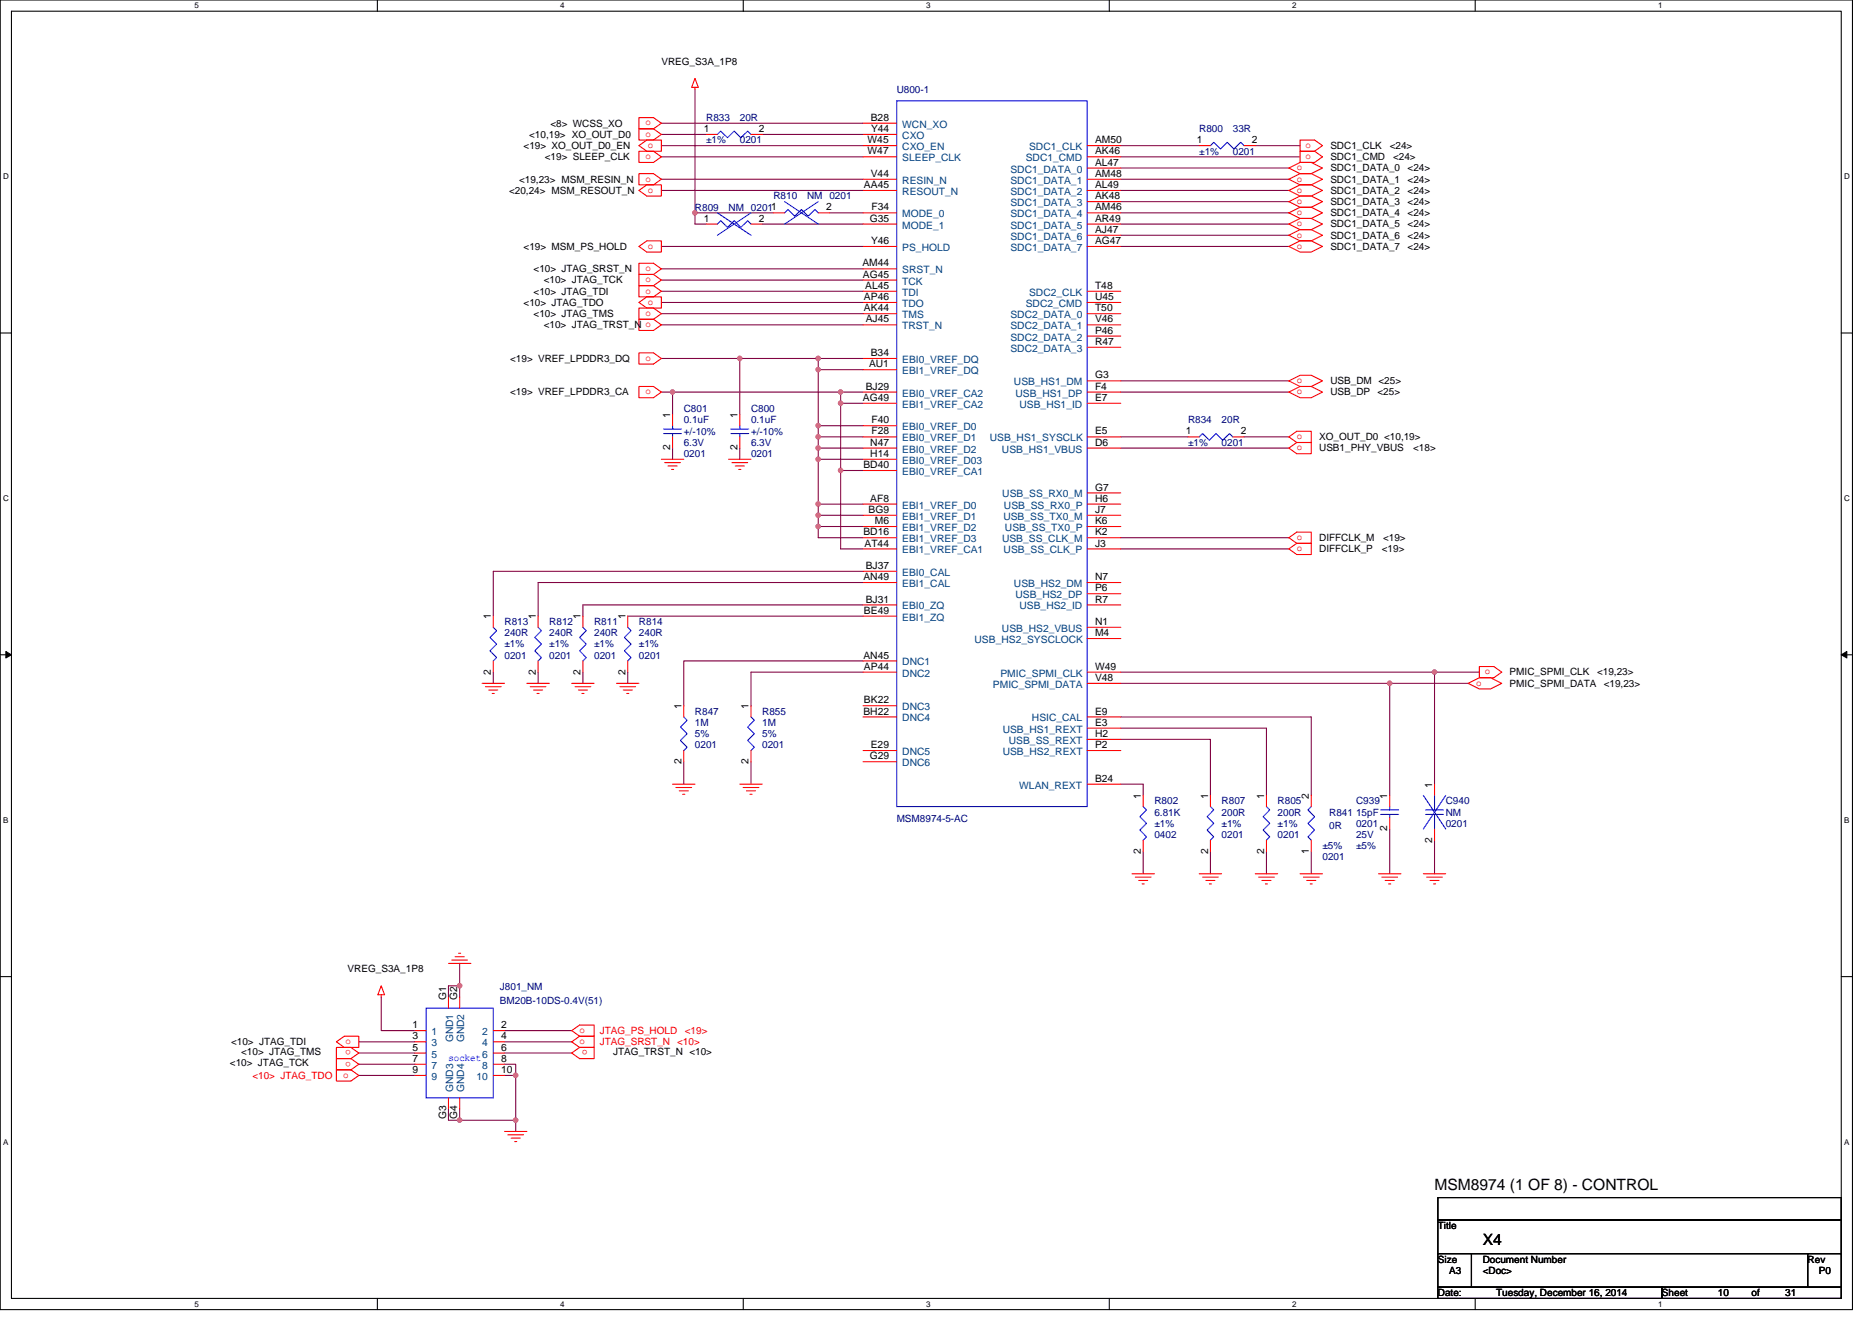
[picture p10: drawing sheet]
<svg xmlns="http://www.w3.org/2000/svg" width="297mm" height="210mm" viewBox="0 0 297 210" stroke-linecap="round" stroke-linejoin="round" font-family="sans-serif">
<path d="M0 0h293.9v207.9h-293.9zM1.8 1.8h290.4v204.3h-290.4z" fill="none" stroke="#000" stroke-width=".17"/>
<g fill="#fff">
<path d="M30.8 .2h.7v1.4h-.7z"/>
<path d="M30.8 206.3h.7v1.4h-.7z"/>
</g>
<path d="M59.9 0v1.8M59.9 206.1v1.8" fill="none" stroke="#000" stroke-width=".17"/>
<g fill="#fff">
<path d="M88.9 .2h.7v1.4h-.7z"/>
<path d="M88.9 206.3h.7v1.4h-.7z"/>
</g>
<path d="M117.9 0v1.8M117.9 206.1v1.8" fill="none" stroke="#000" stroke-width=".17"/>
<g fill="#fff">
<path d="M147 .2h.7v1.4h-.7z"/>
<path d="M147 206.3h.7v1.4h-.7z"/>
</g>
<path d="M176 0v1.8M176 206.1v1.8" fill="none" stroke="#000" stroke-width=".17"/>
<g fill="#fff">
<path d="M205 .2h.7v1.4h-.7z"/>
<path d="M205 206.3h.7v1.4h-.7z"/>
</g>
<path d="M234.1 0v1.8M234.1 206.1v1.8" fill="none" stroke="#000" stroke-width=".17"/>
<g fill="#fff">
<path d="M263.1 .2h.7v1.4h-.7z"/>
<path d="M263.1 206.3h.7v1.4h-.7z"/>
<path d="M.5 27.3h.9v1.4h-.9z"/>
<path d="M292.6 27.3h.9v1.4h-.9z"/>
<path d="M.5 78.4h.9v1.4h-.9z"/>
<path d="M292.6 78.4h.9v1.4h-.9z"/>
</g>
<path d="M0 52.9h1.8M292.2 52.9h1.7" fill="none" stroke="#000" stroke-width=".17"/>
<g fill="#fff">
<path d="M.5 129.5h.8v1.4h-.8z"/>
<path d="M292.6 129.5h.9v1.4h-.9z"/>
</g>
<path d="M0 103.9h1.8M292.2 103.9h1.7" fill="none" stroke="#000" stroke-width=".17"/>
<path d="M.9 103.4l.9 .5-.9 .5zM292.2 103.9l.8-.5v1z" fill="#000" stroke="#000" stroke-width=".16"/>
<g fill="#fff">
<path d="M.5 180.5h.8v1.4h-.8z"/>
<path d="M292.6 180.5h.9v1.4h-.9z"/>
</g>
<path d="M0 155h1.8M292.2 155h1.7M228.2 190.1h64v3.5h-64zM228.2 193.6h64v5.4h-64zM228.2 199h5.3v5.3h-5.3zM233.5 199h53.3v5.3h-53.3zM286.8 199h5.4v5.3h-5.4zM228.2 204.3h35.5v1.8h-35.5zM263.7 204.3h28.5v1.8h-28.5z" fill="none" stroke="#000" stroke-width=".17"/>
<g fill="none" stroke="#800040" stroke-width=".17">
<path d="M104.9 19.6h32M110.3 14.2v19.6M104.9 23.1h32M104.9 24.9h32M104.9 28.4h32M104.9 30.2h32M104.9 39.1h32M104.9 21.3h7.2M110.3 33.8v1.8h1.8M110.3 33.8h12.4M120.9 35.6h16M120.9 21.3h16"/>
<path d="M131.6 33.8h5.3M177.8 24.9h28.5M177.8 23.1h12.5M177.8 26.7h26.7M177.8 28.4h26.7M177.8 30.2h26.7M177.8 32h26.7M177.8 33.8h26.7M177.8 35.6h26.7M177.8 37.3h26.7M177.8 39.1h26.7M199.2 23.1h7.1"/>
<path d="M104.9 42.7h32M104.9 44.5h32M104.9 46.2h32M104.9 48h32M104.9 49.8h32M104.9 51.6h32M104.9 56.9h12.5M117.4 56.9v8.9M117.4 56.9h12.4M129.8 56.9v1.8M129.8 58.7v8.9M129.8 56.9h7.1"/>
<path d="M129.8 58.7h7.1M104.9 62.2h1.8M106.7 71.1v1.8M106.7 62.2v3.6M106.7 62.2h26.7M117.4 71.1v1.8M129.8 67.6v1.7M129.8 69.3v1.8M129.8 71.1v1.8M129.8 72.9v7.1M129.8 67.6h7.1M129.8 69.3h7.1"/>
<path d="M129.8 71.1h7.1M129.8 72.9h7.1M133.4 62.2h3.5M133.4 64h3.5M133.4 74.7h3.5M133.4 62.2v1.8M133.4 74.7v12.4h3.5M133.4 64v10.7M177.8 69.3h10.7M177.8 60.5h26.7M177.8 62.2h26.7M177.8 71.1h26.7"/>
<path d="M197.4 69.3h7.1M99.6 97.8h37.3M129.8 80v1.8M129.8 81.8v1.8M129.8 83.6v1.7h7.1M129.8 80h7.1M129.8 81.8h7.1M129.8 83.6h7.1M136.9 96h-44.4v1.8M136.9 92.5h-51.5v5.3M136.9 90.7h-58.6v7.1M177.8 87.1h26.7"/>
<path d="M177.8 85.3h26.7M78.3 106.7v1.8M85.4 106.7v1.8M92.5 106.7v1.8M99.6 106.7v1.8M136.9 104.9h-28.4v7.1M136.9 106.7h-17.7v5.3M177.8 113.8h30.3v12.4M177.8 106.7h49.8M177.8 115.6h23.2v10.6M177.8 108.5h42.7M177.8 117.3h14.3v8.9"/>
<path d="M220.5 108.5v17.7M220.5 108.5h12.5M227.6 106.7h7.1M227.6 106.7v17.8M108.5 120.9v3.6M119.2 120.9v3.6M177.8 124.5h3.6v1.7M181.4 135.1v3.6M192.1 135.1v3.6M201 135.1v3.6M208.1 135.1v3.6M220.5 131.6v7.1"/>
<path d="M227.6 133.3v5.4M60.5 158.2v5.4h5.3M72.9 156.5v1.7M72.9 156.5h-1.7v1.7M72.9 152.9v3.6M56.9 170.7h8.9M56.9 165.4h8.9M56.9 168.9h8.9M56.9 167.1h8.9M71.2 176v1.8h1.7M72.9 176v1.8h8.9M80 167.1h10.7"/>
<path d="M80 163.6h10.7M80 165.4h10.7M80 170.7h1.8M80 168.9h1.8v1.8M81.8 177.8v1.8M81.8 170.7v7.1"/>
</g>
<g fill="#f0f" stroke="#f0f" stroke-width=".17">
<circle cx="227.6" cy="106.7" r=".35"/>
<circle cx="110.3" cy="33.8" r=".35"/>
<circle cx="129.8" cy="56.9" r=".35"/>
<circle cx="129.8" cy="58.7" r=".35"/>
<circle cx="129.8" cy="67.6" r=".35"/>
<circle cx="129.8" cy="69.3" r=".35"/>
<circle cx="129.8" cy="71.1" r=".35"/>
<circle cx="129.8" cy="80" r=".35"/>
<circle cx="129.8" cy="72.9" r=".35"/>
<circle cx="129.8" cy="81.8" r=".35"/>
<circle cx="129.8" cy="83.6" r=".35"/>
<circle cx="117.4" cy="56.9" r=".35"/>
<circle cx="133.4" cy="64" r=".35"/>
<circle cx="133.4" cy="74.7" r=".35"/>
<circle cx="133.4" cy="62.2" r=".35"/>
<circle cx="106.7" cy="62.2" r=".35"/>
<circle cx="72.9" cy="156.5" r=".35"/>
<circle cx="220.5" cy="108.4" r=".35"/>
<circle cx="72.9" cy="177.8" r=".35"/>
<circle cx="81.8" cy="177.8" r=".35"/>
<circle cx="81.8" cy="170.7" r=".35"/>
</g>
<g fill="none" stroke="#f00" stroke-width=".17">
<path d="M101.4 18.7h2.3l1.2 .9-1.2 .8h-2.3zM110.3 12.4l.5 1.5h-1.1zM110.3 13.9v.3M136.9 19.6h5.4M101.4 23.1l1.2-.9h2.3v1.8h-2.3zM101.4 30.2l1.2-.9h2.3v1.8h-2.3zM101.4 39.1l1.2-.9h2.3v1.8h-2.3zM101.4 20.4h2.3l1.2 .9-1.2 .9h-2.3zM101.4 24h2.3l1.2 .9-1.2 .9h-2.3zM101.4 27.6h2.3l1.2 .8-1.2 .9h-2.3zM112.1 21.3h1.7M112.1 35.6h1.7"/>
<path d="M119.2 21.3h1.7M119.2 35.6h1.7M122.7 33.8h1.8M129.8 33.8h1.8M136.9 21.3h5.4M136.9 23.1h5.4M136.9 24.9h5.4M136.9 28.4h5.4M136.9 30.2h5.4M136.9 33.8h5.4M136.9 35.6h5.4M136.9 39.1h5.4"/>
<path d="M172.5 23.1h5.3M172.5 24.9h5.3M172.5 26.7h5.3M172.5 28.4h5.3M172.5 30.2h5.3M172.5 32h5.3M172.5 33.8h5.3M172.5 35.6h5.3M172.5 37.3h5.3M172.5 39.1h5.3M190.3 23.1h1.8M197.4 23.1h1.8"/>
<path d="M204.5 26.7l1.8-.9h1.8l1.7 .9-1.7 .9h-1.8zM204.5 28.4l1.8-.8h1.8l1.7 .8-1.7 .9h-1.8zM204.5 30.2l1.8-.9h1.8l1.7 .9-1.7 .9h-1.8zM204.5 32l1.8-.9h1.8l1.7 .9-1.7 .9h-1.8zM204.5 33.8l1.8-.9h1.8l1.7 .9-1.7 .9h-1.8zM204.5 37.3l1.8-.9h1.8l1.7 .9-1.7 .9h-1.8zM204.5 35.6l1.8-.9h1.8l1.7 .9-1.7 .8h-1.8zM204.5 39.1l1.8-.9h1.8l1.7 .9-1.7 .9h-1.8zM206.3 22.2h2.3l1.2 .9-1.2 .9h-2.3zM206.3 24h2.3l1.2 .9-1.2 .9h-2.3zM101.4 48l1.2-.9h2.3v1.8h-2.3zM101.4 41.8h2.3l1.2 .9-1.2 .9h-2.3z"/>
<path d="M101.4 45.3h2.3l1.2 .9-1.2 .9h-2.3zM101.4 50.7h2.3l1.2 .9-1.2 .9h-2.3zM101.4 48.9h2.3l1.2 .9-1.2 .9h-2.3zM101.4 56h2.3l1.2 .9-1.2 .9h-2.3zM103.7 43.6h-2.3v1.7h2.3M103.7 43.6l1.2 .8-1.2 .9M136.9 42.7h5.4M136.9 44.4h5.4M136.9 46.2h5.4M136.9 48h5.4M136.9 49.8h5.4M136.9 51.6h5.4"/>
<path d="M136.9 56.9h5.4M136.9 58.7h5.4M172.5 46.2h5.3M172.5 48h5.3M172.5 49.8h5.3M172.5 51.6h5.3M172.5 53.3h5.3M172.5 55.1h5.3M101.4 61.3h2.3l1.2 .9-1.2 .9h-2.3zM104.9 72.9h3.6M105.5 73.4h2.5M106 74h1.4"/>
<path d="M106.5 74.5h.4M106.7 65.8v1.8M106.7 69.3v1.8M115.6 72.9h3.6M116.1 73.4h2.5M116.7 74h1.4M117.2 74.5h.4M117.4 65.8v1.8M117.4 69.3v1.8M136.9 62.2h5.4M136.9 64h5.4M136.9 67.6h5.4"/>
<path d="M136.9 69.3h5.4M136.9 71.1h5.4M136.9 72.9h5.4M136.9 74.7h5.4M172.5 60.5h5.3M172.5 62.2h5.3M172.5 64h5.3M172.5 69.3h5.3M172.5 71.1h5.3M172.5 78.2h5.3M188.5 69.3h1.8M195.6 69.3h1.8"/>
<path d="M204.5 60.5l1.8-.9h1.8l1.7 .9-1.7 .8h-1.8zM204.5 62.2l1.8-.9h1.8l1.7 .9-1.7 .9h-1.8zM204.5 69.3l1.3-.8h2.3v1.7h-2.3zM204.5 71.1l1.3-.9h2.3v1.8h-2.3zM78.3 97.8v1.8M85.4 97.8v1.8M92.5 97.8v1.8M99.6 97.8v1.8M136.9 80h5.4M136.9 81.8h5.4M136.9 83.6h5.4M136.9 85.3h5.4"/>
<path d="M136.9 87.1h5.4M136.9 90.7h5.4M136.9 92.5h5.4M136.9 96h5.4M136.9 97.8h5.4M172.5 80h5.3M172.5 81.8h5.3M172.5 83.6h5.3M172.5 85.3h5.3M172.5 87.1h5.3M172.5 92.5h5.3M172.5 94.2h5.3"/>
<path d="M172.5 96h5.3M172.5 99.6h5.3M204.5 85.3l1.3-.8h2.3v1.7h-2.3zM204.5 87.1l1.3-.9h2.3v1.8h-2.3zM76.5 108.5h3.5M77 109h2.5M77.6 109.5h1.4M78.1 110.1h.3M78.3 104.9v1.8M83.6 108.5h3.6M84.1 109h2.5M84.7 109.5h1.4"/>
<path d="M85.2 110.1h.4M85.4 104.9v1.8M90.7 108.5h3.6M91.2 109h2.5M91.8 109.5h1.4M92.3 110.1h.4M92.5 104.9v1.8M97.8 108.5h3.6M98.4 109h2.5M98.9 109.5h1.4M99.4 110.1h.4M99.6 104.9v1.8"/>
<path d="M108.5 112v1.8M108.5 119.1v1.8M119.2 112v1.8M119.2 119.1v1.8M136.9 104.9h5.4M136.9 106.7h5.4M136.9 112h5.4M136.9 113.8h5.4M136.9 119.1h5.4M172.5 101.3h5.3M172.5 106.7h5.3M172.5 108.5h5.3"/>
<path d="M172.5 113.8h5.3M172.5 115.6h5.3M172.5 117.3h5.3M172.5 119.1h5.3M233 108.5l1.7-.9h1.8l1.8 .9-1.8 .8h-1.8zM234.7 105.8h2.3l1.3 .9-1.3 .9h-2.3zM106.7 124.5h3.6M107.2 125h2.5M107.8 125.5h1.4M108.3 126.1h.4M117.4 124.5h3.5M117.9 125h2.5"/>
<path d="M118.4 125.5h1.5M119 126.1h.3M136.9 120.9h5.4M172.5 124.5h5.3M179.6 138.7h3.6M180.1 139.2h2.5M180.7 139.7h1.4M181.4 126.2v1.8M181.4 133.3v1.8M190.3 138.7h3.5M190.8 139.2h2.5M191.3 139.7h1.5"/>
<path d="M192.1 126.2v1.8M192.1 133.3v1.8M199.2 138.7h3.5M199.7 139.2h2.5M200.2 139.7h1.5M201 126.2v1.8M201 133.3v1.8M206.3 138.7h3.5M206.8 139.2h2.5M207.3 139.7h1.5M208.1 133.3v1.8M208.1 126.2v1.8"/>
<path d="M218.7 138.7h3.6M219.3 139.2h2.5M219.8 139.7h1.4M220.5 126.2v1.8M220.5 129.8v1.8M225.8 138.7h3.6M226.4 139.2h2.5M226.9 139.7h1.4M227.6 124.5v1.7M227.6 131.6v1.7M60.5 156.5l.5 1.4h-1zM60.5 157.9v.3"/>
<path d="M71.2 152.9h3.5M71.2 158.2v1.8M71.7 152.4h2.5M72.2 151.8h1.5M72.8 151.3h.3M72.9 158.2v1.8M181.2 140.3h.4M191.9 140.3h.3M200.8 140.3h.3M207.9 140.3h.3M220.3 140.3h.4M227.5 140.3h.3"/>
<path d="M53.4 165.4l1.2-.9h2.3v1.7h-2.3zM53.4 166.2h2.3l1.2 .9-1.2 .9h-2.3zM53.4 169.8h2.3l1.2 .9-1.2 .9h-2.3zM55.7 168l1.2 .9-1.2 .9M55.7 168h-2.3v1.8h2.3M65.8 163.6h1.8M65.8 165.4h1.8M65.8 167.1h1.8M65.8 168.9h1.8M65.8 170.7h1.8M71.2 174.2v1.8M72.9 174.2v1.8"/>
<path d="M78.3 163.6h1.7M78.3 165.4h1.7M78.3 167.1h1.7M78.3 168.9h1.7M78.3 170.7h1.7M80 179.6h3.6M90.7 167.1l1.3-.9h2.3v1.8h-2.3zM90.7 163.6l1.3-.9h2.3v1.8h-2.3zM92 164.5l-1.3 .9 1.3 .8M92 164.5h2.3v1.7h-2.3M80.6 180.1h2.5M81.1 180.6h1.4"/>
<path d="M81.7 181.2h.3"/>
</g>
<g fill="none" stroke="#00f" stroke-width=".17">
<path d="M142.3 16h30.2v112h-30.2zM113.8 33.8l5.4 3.5M113.8 21.3l.6-.5 1 1.1 1.1-1.1 1.1 1.1 1-1.1 .6 .5M113.8 35.6l.6-.6 1 1.1 1.1-1.1 1.1 1.1 1-1.1 .6 .6M119.2 33.8l-5.4 3.5M124.5 32l5.3 3.6M124.5 33.8l.5-.5 1.1 1 1.1-1 1 1 1.1-1 .5 .5M129.8 32l-5.3 3.6M192.1 23.1l.5-.5 1.1 1 1-1 1.1 1 1.1-1 .5 .5M105.3 68.1h2.8M105.3 68.8h2.8M106.7 67.6v.5"/>
<path d="M106.7 68.8v.5M116 68.1h2.8M116 68.8h2.8M117.4 67.6v.5M117.4 68.8v.5M190.3 69.3l.5-.5 1.1 1.1 1.1-1.1 1 1.1 1.1-1.1 .5 .5M78.3 99.6l.5 .5-1.1 1.1 1.1 1-1.1 1.1 1.1 1.1-.5 .5M85.4 99.6l.5 .5-1 1.1 1 1-1 1.1 1 1.1-.5 .5M92.5 99.6l.5 .5-1 1.1 1 1-1 1.1 1 1.1-.5 .5M99.6 99.6l.5 .5-1 1.1 1 1-1 1.1 1 1.1-.5 .5M108.5 113.8l.5 .5-1 1.1 1 1.1-1 1 1 1.1-.5 .5M119.2 113.8l.5 .5-1.1 1.1 1.1 1.1-1.1 1 1.1 1.1-.5 .5"/>
<path d="M181.4 128l.5 .5-1 1.1 1 1.1-1 1 1 1.1-.5 .6M192.1 128l.5 .5-1.1 1.1 1.1 1.1-1.1 1 1.1 1.1-.5 .6M201 128l.5 .5-1.1 1.1 1.1 1.1-1.1 1 1.1 1.1-.5 .6M208.1 128l-.6 .5 1.1 1.1-1.1 1.1 1.1 1-1.1 1.1 .6 .5M219.1 128.5h2.8M219.1 129.3h2.8M220.5 128v.5M220.5 129.3v.5M225.8 126.2l3.6 5.4M226.2 128.5h2.8M226.2 129.3h2.8M227.6 126.2v2.3"/>
<path d="M227.6 129.3v2.3M229.4 126.2l-3.6 5.4M67.6 160h10.7v14.2h-10.7z"/>
</g>
<g font-size="2.5">
<text x="227.6" y="188.9">MSM8974 (1 OF 8) - CONTROL</text>
<text x="235.3" y="197.6">X4</text>
</g>
<g font-size="1.6">
<text x="104.9" y="10.3">VREG_S3A_1P8</text>
<text x="83.1" y="23.6">&lt;19&gt; XO_OUT_D0_EN</text>
<text x="84" y="21.9">&lt;10,19&gt; XO_OUT_D0</text>
<text x="87.3" y="20.1">&lt;8&gt; WCSS_XO</text>
<text x="111.7" y="21">1</text>
<text x="120.4" y="21">2</text>
<text x="137.7" y="22.7">W45</text>
<text x="138.2" y="19.2">B28</text>
<text x="138.2" y="21">Y44</text>
<text x="173.8" y="22.7">AM50</text>
<text x="189.9" y="22.7">1</text>
<text x="198.6" y="22.7">2</text>
<text x="211.1" y="23.6">SDC1_CLK</text>
<text x="220.5" y="23.6">&lt;24&gt;</text>
<text x="82.4" y="29">&lt;19,23&gt; MSM_RESIN_N</text>
<text x="86.4" y="25.4">&lt;19&gt; SLEEP_CLK</text>
<text x="137.1" y="29.8">AA45</text>
<text x="137.7" y="24.5">W47</text>
<text x="138.2" y="28.1">V44</text>
<text x="173.8" y="24.5">AK46</text>
<text x="173.8" y="26.3">AL47</text>
<text x="173.8" y="28.1">AM48</text>
<text x="173.8" y="29.8">AL49</text>
<text x="211.1" y="25.4">SDC1_CMD</text>
<text x="211.1" y="27.2">SDC1_DATA_0</text>
<text x="211.1" y="29">SDC1_DATA_1</text>
<text x="221" y="25.4">&lt;24&gt;</text>
<text x="223.3" y="27.2">&lt;24&gt;</text>
<text x="223.3" y="29">&lt;24&gt;</text>
<text x="80.8" y="30.8">&lt;20,24&gt; MSM_RESOUT_N</text>
<text x="111.7" y="35.2">1</text>
<text x="120.4" y="35.2">2</text>
<text x="131.1" y="33.4">2</text>
<text x="138" y="35.2">G35</text>
<text x="138.3" y="33.4">F34</text>
<text x="173.8" y="31.6">AK48</text>
<text x="173.8" y="33.4">AM46</text>
<text x="173.8" y="35.2">AR49</text>
<text x="211.1" y="30.8">SDC1_DATA_2</text>
<text x="211.1" y="32.5">SDC1_DATA_3</text>
<text x="211.1" y="34.3">SDC1_DATA_4</text>
<text x="223.3" y="30.8">&lt;24&gt;</text>
<text x="223.3" y="32.5">&lt;24&gt;</text>
<text x="223.3" y="34.3">&lt;24&gt;</text>
<text x="83.1" y="39.6">&lt;19&gt; MSM_PS_HOLD</text>
<text x="138.2" y="38.7">Y46</text>
<text x="173.8" y="37">AJ47</text>
<text x="173.8" y="38.7">AG47</text>
<text x="211.1" y="37.9">SDC1_DATA_6</text>
<text x="211.1" y="36.1">SDC1_DATA_5</text>
<text x="211.1" y="39.6">SDC1_DATA_7</text>
<text x="223.3" y="37.9">&lt;24&gt;</text>
<text x="223.3" y="36.1">&lt;24&gt;</text>
<text x="223.3" y="39.6">&lt;24&gt;</text>
<text x="84.7" y="43.2">&lt;10&gt; JTAG_SRST_N</text>
<text x="84.7" y="46.8">&lt;10&gt; JTAG_TDI</text>
<text x="86.3" y="45">&lt;10&gt; JTAG_TCK</text>
<text x="136.8" y="42.3">AM44</text>
<text x="136.9" y="44.1">AG45</text>
<text x="137.1" y="47.6">AP46</text>
<text x="137.3" y="45.8">AL45</text>
<text x="173.8" y="47.6">U45</text>
<text x="173.8" y="45.8">T48</text>
<text x="83.1" y="48.5">&lt;10&gt; JTAG_TDO</text>
<text x="84.7" y="50.3">&lt;10&gt; JTAG_TMS</text>
<text x="86.3" y="52.1">&lt;10&gt; JTAG_TRST_N o</text>
<text x="137.1" y="49.4">AK44</text>
<text x="137.4" y="51.2">AJ45</text>
<text x="173.8" y="49.4">T50</text>
<text x="173.8" y="51.2">V46</text>
<text x="173.8" y="53">P46</text>
<text x="80.9" y="57.4">&lt;19&gt; VREF_LPDDR3_DQ</text>
<text x="137.9" y="58.3">AU1</text>
<text x="138.2" y="56.5">B34</text>
<text x="173.8" y="54.7">R47</text>
<text x="80.9" y="62.8">&lt;19&gt; VREF_LPDDR3_CA</text>
<text x="136.9" y="63.6">AG49</text>
<text x="137.4" y="61.8">BJ29</text>
<text x="173.8" y="61.8">F4</text>
<text x="173.8" y="60.1">G3</text>
<text x="173.8" y="63.6">E7</text>
<text x="211.1" y="61">USB_DM &lt;25&gt;</text>
<text x="211.1" y="62.8">USB_DP</text>
<text x="218.6" y="62.8">&lt;25&gt;</text>
<text x="106.3" y="71.5" transform="rotate(-90 106.3 71.5)">2</text>
<text x="106.3" y="66.3" transform="rotate(-90 106.3 66.3)">1</text>
<text x="117" y="71.5" transform="rotate(-90 117 71.5)">2</text>
<text x="117" y="66.3" transform="rotate(-90 117 66.3)">1</text>
<text x="138.1" y="70.7">N47</text>
<text x="138.3" y="67.2">F40</text>
<text x="138.3" y="69">F28</text>
<text x="173.8" y="70.7">D6</text>
<text x="173.8" y="69">E5</text>
<text x="188.1" y="69">1</text>
<text x="196.9" y="69">2</text>
<text x="209.3" y="69.9">XO_OUT_D0 &lt;10,19&gt;</text>
<text x="209.3" y="71.6">USB1_PHY_VBUS</text>
<text x="224.2" y="71.6">&lt;18&gt;</text>
<text x="137" y="74.3">BD40</text>
<text x="138.1" y="72.5">H14</text>
<text x="173.8" y="77.9">G7</text>
<text x="137.8" y="81.4">BG9</text>
<text x="138.1" y="79.6">AF8</text>
<text x="138.8" y="83.2">M6</text>
<text x="173.8" y="83.2">K6</text>
<text x="173.8" y="81.4">J7</text>
<text x="173.8" y="79.6">H6</text>
<text x="137" y="85">BD16</text>
<text x="137.2" y="86.7">AT44</text>
<text x="173.8" y="86.7">J3</text>
<text x="173.8" y="85">K2</text>
<text x="209.3" y="85.9">DIFFCLK_M</text>
<text x="209.3" y="87.7">DIFFCLK_P</text>
<text x="219.3" y="87.7">&lt;19&gt;</text>
<text x="219.5" y="85.9">&lt;19&gt;</text>
<text x="137" y="92.1">AN49</text>
<text x="137.4" y="90.3">BJ37</text>
<text x="137.4" y="95.6">BJ31</text>
<text x="173.8" y="93.9">P6</text>
<text x="173.8" y="92.1">N7</text>
<text x="173.8" y="95.6">R7</text>
<text x="77.9" y="98.3" transform="rotate(-90 77.9 98.3)">1</text>
<text x="85" y="98.3" transform="rotate(-90 85 98.3)">1</text>
<text x="92.1" y="98.3" transform="rotate(-90 92.1 98.3)">1</text>
<text x="99.2" y="98.3" transform="rotate(-90 99.2 98.3)">1</text>
<text x="137.1" y="97.4">BE49</text>
<text x="173.8" y="99.2">N1</text>
<text x="173.8" y="101">M4</text>
<text x="77.9" y="107.1" transform="rotate(-90 77.9 107.1)">2</text>
<text x="85" y="107.1" transform="rotate(-90 85 107.1)">2</text>
<text x="92.1" y="107.1" transform="rotate(-90 92.1 107.1)">2</text>
<text x="99.2" y="107.1" transform="rotate(-90 99.2 107.1)">2</text>
<text x="137" y="104.5">AN45</text>
<text x="137.1" y="106.3">AP44</text>
<text x="173.8" y="106.3">W49</text>
<text x="239.5" y="107.2">PMIC_SPMI_CLK</text>
<text x="253.4" y="107.2">&lt;19,23&gt;</text>
<text x="108.1" y="112.5" transform="rotate(-90 108.1 112.5)">1</text>
<text x="118.8" y="112.5" transform="rotate(-90 118.8 112.5)">1</text>
<text x="137" y="113.4">BH22</text>
<text x="137.1" y="111.6">BK22</text>
<text x="173.8" y="113.4">E9</text>
<text x="173.8" y="108.1">V48</text>
<text x="239.5" y="109">PMIC_SPMI_DATA</text>
<text x="254.5" y="109">&lt;19,23&gt;</text>
<text x="138.2" y="118.7">E29</text>
<text x="173.8" y="115.2">E3</text>
<text x="173.8" y="118.7">P2</text>
<text x="173.8" y="117">H2</text>
<text x="108.1" y="121.3" transform="rotate(-90 108.1 121.3)">2</text>
<text x="118.8" y="121.3" transform="rotate(-90 118.8 121.3)">2</text>
<text x="138" y="120.5">G29</text>
<text x="173.8" y="124.1">B24</text>
<text x="227.2" y="125" transform="rotate(-90 227.2 125)">1</text>
<text x="181" y="126.8" transform="rotate(-90 181 126.8)">1</text>
<text x="191.7" y="126.8" transform="rotate(-90 191.7 126.8)">1</text>
<text x="200.6" y="126.8" transform="rotate(-90 200.6 126.8)">1</text>
<text x="207.7" y="126.8" transform="rotate(-90 207.7 126.8)">2</text>
<text x="220.1" y="132" transform="rotate(-90 220.1 132)">2</text>
<text x="220.1" y="126.8" transform="rotate(-90 220.1 126.8)">1</text>
<text x="181" y="135.5" transform="rotate(-90 181 135.5)">2</text>
<text x="191.7" y="135.5" transform="rotate(-90 191.7 135.5)">2</text>
<text x="200.6" y="135.5" transform="rotate(-90 200.6 135.5)">2</text>
<text x="207.7" y="135.5" transform="rotate(-90 207.7 135.5)">1</text>
<text x="227.2" y="133.7" transform="rotate(-90 227.2 133.7)">2</text>
<text x="55.2" y="154.3">VREG_S3A_1P8</text>
<text x="70.8" y="158.8" transform="rotate(-90 70.8 158.8)">G1</text>
<text x="72.6" y="158.8" transform="rotate(-90 72.6 158.8)">G2</text>
<text x="36.7" y="165.9">&lt;10&gt; JTAG_TDI</text>
<text x="38.3" y="167.5">&lt;10&gt; JTAG_TMS</text>
<text x="65.5" y="163.2">1</text>
<text x="65.5" y="165">3</text>
<text x="65.5" y="166.8">5</text>
<text x="79.5" y="163.2">2</text>
<text x="79.5" y="165">4</text>
<text x="79.5" y="166.8">6</text>
<text x="97.3" y="167.5">JTAG_TRST_N &lt;10&gt;</text>
<text x="36.5" y="169.3">&lt;10&gt; JTAG_TCK</text>
<text x="65.5" y="168.5">7</text>
<text x="65.5" y="170.3">9</text>
<text x="79.5" y="168.5">8</text>
<text x="79.5" y="170.3">10</text>
<text x="70.8" y="177.7" transform="rotate(-90 70.8 177.7)">G3</text>
<text x="72.6" y="177.7" transform="rotate(-90 72.6 177.7)">G4</text>
<text x="228.2" y="195.1">Title</text>
<text x="228.2" y="200.4">Size</text>
<text x="229.9" y="202.2">A3</text>
<text x="235.3" y="200.4">Document Number</text>
<text x="235.3" y="202.2">&lt;Doc&gt;</text>
<text x="286.8" y="200.4">Rev</text>
<text x="288.6" y="202.2">P0</text>
<text x="228.2" y="205.7">Date:</text>
<text x="237.4" y="205.7">Tuesday, December 16, 2014</text>
<text x="263.7" y="205.7">Sheet</text>
<text x="272.6" y="205.7">10</text>
<text x="277.9" y="205.7">of</text>
<text x="283.3" y="205.7">31</text>
</g>
<g font-size="1.6" fill="#000080">
<text x="142.3" y="14.8">U800-1</text>
<text x="112.1" y="19.2">R833</text>
<text x="112.1" y="22.8">±1%</text>
<text x="117.4" y="19.2">20R</text>
<text x="117.4" y="22.8">0201</text>
<text x="190.3" y="21">R800</text>
<text x="195.6" y="21">33R</text>
<text x="190.3" y="24.5">±1%</text>
<text x="195.6" y="24.5">0201</text>
<text x="110.3" y="33.4">R809</text>
<text x="115.6" y="33.4">NM 02011</text>
<text x="122.7" y="31.6">R810</text>
<text x="128.1" y="31.6">NM 0201</text>
<text x="108.5" y="65.4">C801</text>
<text x="119.2" y="65.4">C800</text>
<text x="108.5" y="67.2">0.1uF</text>
<text x="108.5" y="70.8">6.3V</text>
<text x="108.5" y="69">+/-10%</text>
<text x="119.2" y="67.2">0.1uF</text>
<text x="119.2" y="70.8">6.3V</text>
<text x="119.2" y="69">+/-10%</text>
<text x="188.5" y="67.2">R834</text>
<text x="188.5" y="70.8">±1%</text>
<text x="193.8" y="67.2">20R</text>
<text x="193.8" y="70.8">0201</text>
<text x="108.5" y="72.5">0201</text>
<text x="119.2" y="72.5">0201</text>
<text x="80" y="99.2">R813</text>
<text x="80" y="101">240R</text>
<text x="87.2" y="99.2">R812</text>
<text x="87.2" y="101">240R</text>
<text x="94.3" y="99.2">R811</text>
<text x="94.3" y="101">240R</text>
<text x="101.4" y="99.2">R814</text>
<text x="101.4" y="101">240R</text>
<text x="80" y="102.8">±1%</text>
<text x="80" y="104.5">0201</text>
<text x="87.2" y="102.8">±1%</text>
<text x="87.2" y="104.5">0201</text>
<text x="94.3" y="102.8">±1%</text>
<text x="94.3" y="104.5">0201</text>
<text x="101.4" y="102.8">±1%</text>
<text x="101.4" y="104.5">0201</text>
<text x="110.3" y="113.4">R847</text>
<text x="120.9" y="113.4">R855</text>
<text x="110.3" y="115.2">1M</text>
<text x="110.3" y="117">5%</text>
<text x="110.3" y="118.8">0201</text>
<text x="120.9" y="115.2">1M</text>
<text x="120.9" y="117">5%</text>
<text x="120.9" y="118.8">0201</text>
<text x="142.3" y="130.5">MSM8974-5-AC</text>
<text x="183.2" y="127.7">R802</text>
<text x="183.2" y="129.4">6.81K</text>
<text x="183.2" y="131.2">±1%</text>
<text x="193.8" y="127.7">R807</text>
<text x="193.8" y="129.4">200R</text>
<text x="193.8" y="131.2">±1%</text>
<text x="202.7" y="127.7">R805</text>
<text x="202.7" y="129.4">200R</text>
<text x="202.7" y="131.2">±1%</text>
<text x="210.9" y="129.4">R841</text>
<text x="210.9" y="131.6">0R</text>
<text x="215.2" y="127.7">C939</text>
<text x="215.2" y="129.4">15pF</text>
<text x="215.2" y="131.2">0201</text>
<text x="229.4" y="127.7">C940</text>
<text x="229.4" y="129.4">NM</text>
<text x="229.4" y="131.2">0201</text>
<text x="183.2" y="133">0402</text>
<text x="193.8" y="133">0201</text>
<text x="202.7" y="133">0201</text>
<text x="209.8" y="134.8">±5%</text>
<text x="209.8" y="136.5">0201</text>
<text x="215.2" y="133">25V</text>
<text x="215.2" y="134.8">±5%</text>
<text x="79.3" y="157.2">J801_NM</text>
<text x="79.3" y="159.3">BM20B-10DS-0.4V(51)</text>
</g>
<g font-size="1.6" fill="#f00">
<text x="102.4" y="21.7">o</text>
<text x="102.4" y="19.9">o</text>
<text x="102.8" y="23.5">o</text>
<text x="207.2" y="23.5">o</text>
<text x="102.4" y="25.3">o</text>
<text x="102.4" y="28.8">o</text>
<text x="205.8" y="27">o</text>
<text x="205.8" y="28.8">o</text>
<text x="207.2" y="25.3">o</text>
<text x="102.8" y="30.6">o</text>
<text x="205.8" y="30.6">o</text>
<text x="205.8" y="32.4">o</text>
<text x="205.8" y="34.1">o</text>
<text x="205.8" y="35.9">o</text>
<text x="102.8" y="39.5">o</text>
<text x="205.8" y="37.7">o</text>
<text x="205.8" y="39.5">o</text>
<text x="102.4" y="44.8">o</text>
<text x="102.4" y="43">o</text>
<text x="102.4" y="46.6">o</text>
<text x="102.4" y="50.1">o</text>
<text x="102.8" y="48.4">o</text>
<text x="102.4" y="57.3">o</text>
<text x="102.4" y="62.6">o</text>
<text x="205.8" y="60.8">o</text>
<text x="205.8" y="62.6">o</text>
<text x="205.8" y="69.7">o</text>
<text x="205.8" y="71.5">o</text>
<text x="205.8" y="85.7">o</text>
<text x="205.8" y="87.5">o</text>
<text x="235.6" y="107">o</text>
<text x="234.2" y="108.8">o</text>
<text x="54.8" y="165.7">o</text>
<text x="55.7" y="166.7" transform="rotate(180 55.7 166.7)">o</text>
<text x="92" y="165.7">o</text>
<text x="92" y="163.9">o</text>
<text x="93.2" y="166.7" transform="rotate(180 93.2 166.7)">o</text>
<text x="95.2" y="165.9">JTAG_SRST_N &lt;10&gt;</text>
<text x="95.2" y="164.1">JTAG_PS_HOLD</text>
<text x="108.7" y="164.1">&lt;19&gt;</text>
<text x="40" y="171.2">&lt;10&gt; JTAG_TDO</text>
<text x="54.4" y="171">o</text>
<text x="55.7" y="168.5" transform="rotate(180 55.7 168.5)">o</text>
</g>
<g font-size="1.6" fill="#004080">
<text x="143.2" y="20.3">WCN_XO</text>
<text x="143.2" y="22.1">CXO</text>
<text x="143.2" y="23.8">CXO_EN</text>
<text x="163.3" y="23.8">SDC1_CLK</text>
<text x="143.2" y="25.6">SLEEP_CLK</text>
<text x="143.2" y="29.2">RESIN_N</text>
<text x="160.3" y="27.4">SDC1_DATA_0</text>
<text x="160.3" y="29.2">SDC1_DATA_1</text>
<text x="162.8" y="25.6">SDC1_CMD</text>
<text x="143.2" y="30.9">RESOUT_N</text>
<text x="143.2" y="34.5">MODE_0</text>
<text x="160.3" y="30.9">SDC1_DATA_2</text>
<text x="160.3" y="32.7">SDC1_DATA_3</text>
<text x="160.3" y="34.5">SDC1_DATA_4</text>
<text x="143.2" y="36.3">MODE_1</text>
<text x="143.2" y="39.8">PS_HOLD</text>
<text x="160.3" y="36.3">SDC1_DATA_5</text>
<text x="160.3" y="38.1">SDC1_DATA_6</text>
<text x="160.3" y="39.8">SDC1_DATA_7</text>
<text x="143.2" y="43.4">SRST_N</text>
<text x="143.2" y="45.2">TCK</text>
<text x="143.2" y="46.9">TDI</text>
<text x="163.3" y="46.9">SDC2_CLK</text>
<text x="143.2" y="48.7">TDO</text>
<text x="143.2" y="50.5">TMS</text>
<text x="143.2" y="52.3">TRST_N</text>
<text x="160.3" y="50.5">SDC2_DATA_0</text>
<text x="160.3" y="52.3">SDC2_DATA_1</text>
<text x="162.8" y="48.7">SDC2_CMD</text>
<text x="143.2" y="57.6">EBI0_VREF_DQ</text>
<text x="143.2" y="59.4">EBI1_VREF_DQ</text>
<text x="160.3" y="54.1">SDC2_DATA_2</text>
<text x="160.3" y="55.8">SDC2_DATA_3</text>
<text x="143.2" y="62.9">EBI0_VREF_CA2</text>
<text x="143.2" y="64.7">EBI1_VREF_CA2</text>
<text x="160.9" y="61.2">USB_HS1_DM</text>
<text x="161.1" y="62.9">USB_HS1_DP</text>
<text x="161.8" y="64.7">USB_HS1_ID</text>
<text x="143.2" y="68.3">EBI0_VREF_D0</text>
<text x="143.2" y="70.1">EBI0_VREF_D1</text>
<text x="143.2" y="71.8">EBI0_VREF_D2</text>
<text x="157.1" y="70.1">USB_HS1_SYSCLK</text>
<text x="159" y="71.8">USB_HS1_VBUS</text>
<text x="143.2" y="73.6">EBI0_VREF_D03</text>
<text x="143.2" y="75.4">EBI0_VREF_CA1</text>
<text x="143.2" y="80.7">EBI1_VREF_D0</text>
<text x="143.2" y="82.5">EBI1_VREF_D1</text>
<text x="159" y="79">USB_SS_RX0_M</text>
<text x="159.2" y="82.5">USB_SS_TX0_M</text>
<text x="159.3" y="80.7">USB_SS_RX0_P</text>
<text x="143.2" y="84.3">EBI1_VREF_D2</text>
<text x="143.2" y="86.1">EBI1_VREF_D3</text>
<text x="143.2" y="87.8">EBI1_VREF_CA1</text>
<text x="159" y="86.1">USB_SS_CLK_M</text>
<text x="159.3" y="87.8">USB_SS_CLK_P</text>
<text x="159.5" y="84.3">USB_SS_TX0_P</text>
<text x="143.2" y="91.4">EBI0_CAL</text>
<text x="143.2" y="93.2">EBI1_CAL</text>
<text x="160.9" y="93.2">USB_HS2_DM</text>
<text x="161.1" y="95">USB_HS2_DP</text>
<text x="143.2" y="96.7">EBI0_ZQ</text>
<text x="143.2" y="98.5">EBI1_ZQ</text>
<text x="159" y="100.3">USB_HS2_VBUS</text>
<text x="161.8" y="96.7">USB_HS2_ID</text>
<text x="143.2" y="105.6">DNC1</text>
<text x="143.2" y="107.4">DNC2</text>
<text x="154.6" y="102.1">USB_HS2_SYSCLOCK</text>
<text x="158.7" y="107.4">PMIC_SPMI_CLK</text>
<text x="143.2" y="112.7">DNC3</text>
<text x="157.6" y="109.2">PMIC_SPMI_DATA</text>
<text x="143.2" y="114.5">DNC4</text>
<text x="143.2" y="119.8">DNC5</text>
<text x="159.1" y="116.3">USB_HS1_REXT</text>
<text x="159.1" y="119.8">USB_HS2_REXT</text>
<text x="160.1" y="118.1">USB_SS_REXT</text>
<text x="163.7" y="114.5">HSIC_CAL</text>
<text x="143.2" y="121.6">DNC6</text>
<text x="161.7" y="125.2">WLAN_REXT</text>
<text x="68.5" y="164.3">1</text>
<text x="68.5" y="166.1">3</text>
<text x="68.5" y="167.9">5</text>
<text x="71.9" y="165.5" transform="rotate(-90 71.9 165.5)">GND1</text>
<text x="73.7" y="165.5" transform="rotate(-90 73.7 165.5)">GND2</text>
<text x="76.5" y="164.3">2</text>
<text x="76.5" y="166.1">4</text>
<text x="76.5" y="167.9">6</text>
<text x="68.5" y="169.6">7</text>
<text x="68.5" y="171.4">9</text>
<text x="71.9" y="173.4" transform="rotate(-90 71.9 173.4)">GND3</text>
<text x="73.7" y="173.4" transform="rotate(-90 73.7 173.4)">GND4</text>
<text x="75.6" y="171.4">10</text>
<text x="76.5" y="169.6">8</text>
</g>
<text font-size="1.6" fill="#00f" x="71.2" y="168.4">socket</text>
<g font-size="1.3">
<text x="30.8" y="1.3">5</text>
<text x="88.9" y="1.3">4</text>
<text x="147" y="1.3">3</text>
<text x="205" y="1.3">2</text>
<text x="263.1" y="1.3">1</text>
<text x=".5" y="28.4">D</text>
<text x="292.6" y="28.4">D</text>
<text x=".5" y="79.5">C</text>
<text x="292.6" y="79.5">C</text>
<text x=".5" y="130.6">B</text>
<text x="292.6" y="130.6">B</text>
<text x=".5" y="181.7">A</text>
<text x="292.6" y="181.7">A</text>
<text x="30.8" y="207.4">5</text>
<text x="88.9" y="207.4">4</text>
<text x="147" y="207.4">3</text>
<text x="205" y="207.4">2</text>
<text x="263.1" y="207.4">1</text>
</g>
</svg>
